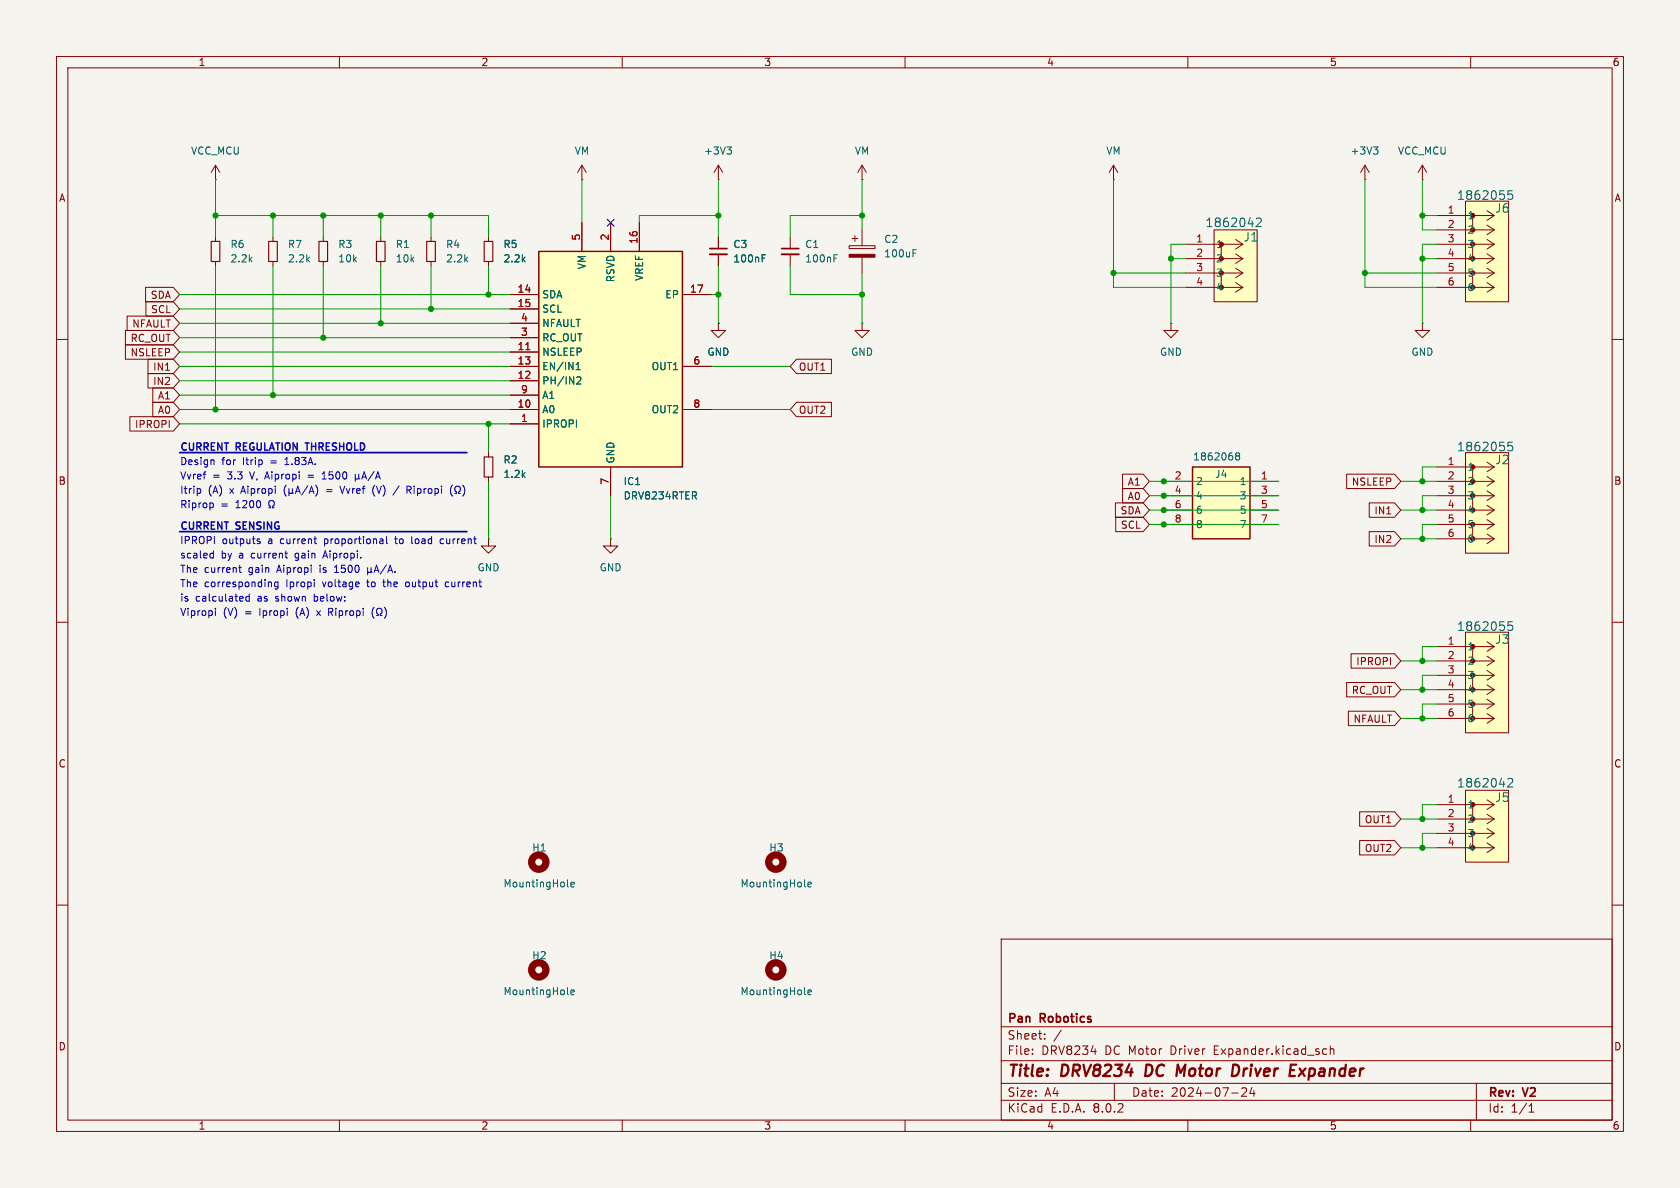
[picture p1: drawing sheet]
<svg xmlns="http://www.w3.org/2000/svg" width="297mm" height="210mm" viewBox="0 0 297 210" stroke-linecap="round" stroke-linejoin="round" font-family="sans-serif">
<path d="M0 0h297v210h-297z" fill="#f5f4ef" stroke="#f5f4ef" stroke-width=".18"/>
<g fill="none" stroke="#840000" stroke-width=".18">
<path d="M10 10h277v190h-277zM12 12h273v186h-273zM60 10v2M110 10v2M160 10v2M210 10v2M260 10v2M38.1 31.8h.1M38.1 29.2l-.8 1.3M38.1 29.2v2.6M38.1 29.2l.8 1.3M102.9 31.8h.1"/>
<path d="M102.9 29.2l-.8 1.3M102.9 29.2v2.6M102.9 29.2l.7 1.3M152.4 31.8h.1M152.4 29.2l-.8 1.3M152.4 29.2v2.6M152.4 29.2l.8 1.3M10 60h2M86.4 41.9v.8M86.4 46.2v.8M285 60h2M107.9 95.3v1.2h1.3l-1.3 1.3-1.2-1.3h1.2"/>
<path d="M107.9 95.3h.1M10 110h2M285 110h2M10 160h2M285 160h2M177 166h108v32h-108zM60 198v2M110 198v2M160 198v2M177 194.5h108M177 191.5h108M177 187.5h108"/>
<path d="M177 181.5h108M182.5 186.3v.1M182.5 185.5v.1M184.7 183.6v.1M184.7 182.8v.1M187.6 182.1l-1.3 2M192.9 185.9h.9M197 191.5v3M210 198v2M217.7 193.2h1.2M219.5 192.4l.6-.1 .2 .1 .1 .3-.9 1.1h.9M221.3 192.2l-.3 1.1h.9"/>
<path d="M221.7 192.8v1M234.4 185.4l.1 .1M234.5 186.3l-.1 .1M235.2 184.9v1.5M235.2 185.5l.2-.1 .3 .1 .1 .9M260 198v2M261 191.5v6.5M270.3 196.6h.9M270.3 195.5l.4-.4v1.5"/>
</g>
<path d="M202.7 188.2l-.3 2h.5M208.2 188.2l.5 1.4 .9-1.4M218.5 188.2a1.11 1.11 0 0 1 .1 1.9M229.8 188.9l.8 1.3M230.8 188.9l-1.2 1.3" fill="none" stroke="#840000" stroke-width=".4"/>
<path d="M85.6 42.7h1.5v3.5h-1.5z" fill="none" stroke="#840000" stroke-width=".2"/>
<g fill="none" stroke="#840000" stroke-width="1.3">
<circle cx="95.2" cy="152.4" r="1.27"/>
<circle cx="137.2" cy="152.4" r="1.27"/>
<circle cx="95.2" cy="171.4" r="1.27"/>
<circle cx="137.2" cy="171.4" r="1.27"/>
</g>
<path d="M100.3 156.6l.2 .2M100.9 156.4l.6-.2v-.2l-.4-.1-.2 .2 .1 .6h.5M142.2 156.6l.2 .2M142.8 156.4l.6-.2v-.2l-.4-.1-.2 .2 .1 .6h.5M100.3 175.7l.2 .1M100.9 175.4l.6-.1v-.2l-.4-.1-.2 .2 .1 .6h.5M142.2 175.7l.2 .1M142.8 175.4l.6-.1v-.2l-.4-.1-.2 .2 .1 .6h.5" fill="none" stroke="#006464" stroke-width=".18"/>
<path d="M259.1 35.6h7.6v17.7h-7.6z" fill="#ffffc2"/>
<g fill="none" stroke="#840000" stroke-width=".18">
<path d="M127 31.8h.1M127 29.2l-.8 1.3M127 29.2v2.6M127 29.2l.8 1.3M254 38.1h10.2M259.1 35.6h7.6v17.7h-7.6zM260.3 38.1v2.5M262.9 39.8l1.3 .8M262.9 37.3l1.3 .8M264.2 38.1l-1.3 .8M254 50.8h10.2M254 48.3h10.2"/>
<path d="M254 45.7h10.2M254 43.2h10.2M254 40.6h10.2M260.3 43.2v2.5M260.3 48.3v2.5M262.9 50l1.3 .8M262.9 47.4l1.3 .9M262.9 44.9l1.3 .8M262.9 42.3l1.3 .9M264.2 50.8l-1.3 .8M264.2 48.3l-1.3 .8M264.2 45.7l-1.3 .9"/>
<path d="M264.2 43.2l-1.3 .8M264.2 40.6l-1.3 .9"/>
</g>
<circle cx="260.4" cy="38.1" r=".38" fill="#840000" stroke="#840000" stroke-width=".18"/>
<path d="M128.5 26h.8l-.4 .5M129.1 26.5l.2 .2v.3l-.2 .2M267.4 33.7h-.8v.7l.2-.1 .5 .1 .1 .2v.5l-.3 .1-.5-.1" fill="none" stroke="#006464" stroke-width=".18"/>
<path d="M259.1 139.7h7.6v12.7h-7.6z" fill="#ffffc2"/>
<g fill="none" stroke="#840000" stroke-width=".18">
<path d="M38.1 41.9v.8M38.1 46.2v.8M259.1 139.7h7.6v12.7h-7.6zM254 149.9h10.2M254 147.3h10.2M254 144.8h10.2M254 142.2h10.2M260.3 142.2v2.6M260.3 147.3v2.6M262.9 149l1.3 .9M262.9 146.5l1.3 .8M262.9 143.9l1.3 .9"/>
<path d="M262.9 141.4l1.3 .8M264.2 149.9l-1.3 .8M264.2 147.3l-1.3 .9M264.2 144.8l-1.3 .8M264.2 142.2l-1.3 .9"/>
</g>
<circle cx="260.4" cy="142.2" r=".38" fill="#840000" stroke="#840000" stroke-width=".18"/>
<path d="M266.6 137.7l.5-.1 .3 .1v.3l-.9 1.1h.9" fill="none" stroke="#006464" stroke-width=".18"/>
<path d="M37.3 42.7h1.6v3.5h-1.6z" fill="none" stroke="#840000" stroke-width=".2"/>
<path d="M259.1 80h7.6v17.8h-7.6z" fill="#ffffc2"/>
<g fill="none" stroke="#840000" stroke-width=".18">
<path d="M127 57.2v1.2h1.3l-1.3 1.3-1.3-1.3h1.3M127 57.2h.1M254 95.3h10.2M254 92.7h10.2M254 90.2h10.2M254 87.6h10.2M254 85.1h10.2M254 82.6h10.2M259.1 80h7.6v17.8h-7.6zM260.3 82.6v2.5M260.3 87.6v2.6M260.3 92.7v2.6"/>
<path d="M262.9 94.4l1.3 .9M262.9 91.9l1.3 .8M262.9 89.3l1.3 .9M262.9 86.8l1.3 .8M262.9 84.2l1.3 .9M262.9 81.7l1.3 .9M264.2 95.3l-1.3 .8M264.2 92.7l-1.3 .9M264.2 90.2l-1.3 .8M264.2 87.6l-1.3 .9M264.2 85.1l-1.3 .8M264.2 82.6l-1.3 .8"/>
</g>
<circle cx="260.4" cy="82.6" r=".38" fill="#840000" stroke="#840000" stroke-width=".18"/>
<path d="M267.4 78.2h-.8v.7l.2-.2 .5 .1 .1 .2v.5l-.3 .2-.5-.2" fill="none" stroke="#006464" stroke-width=".18"/>
<path d="M95.2 44.5h25.4v38.1h-25.4z" fill="#ffffc2"/>
<path d="M95.2 44.5h25.4v38.1h-25.4z" fill="none" stroke="#840000" stroke-width=".25"/>
<g fill="none" stroke="#840000" stroke-width=".18">
<path d="M102.9 39.4v5.1M107.9 39.4v5.1M113 39.4v5.1M90.2 52.1h5M90.2 54.6h5M90.2 59.7h5M90.2 57.2h5M120.6 52.1h5.1M90.2 74.9h5M90.2 72.4h5M90.2 62.2h5M90.2 67.3h5"/>
<path d="M90.2 64.8h5M90.2 69.9h5M120.6 72.4h5.1M120.6 64.8h5.1M107.9 82.6v5"/>
</g>
<path d="M93 61.8h.7" fill="none" stroke="#a90000" stroke-width=".18"/>
<path d="M101.8 65.3h.8M101.8 64.4l.4-.3v1.2M102 66.7l.5-.1 .2 .4-.8 .9h.8" fill="none" stroke="#006464" stroke-width=".18"/>
<path d="M259.1 111.8h7.6v17.7h-7.6z" fill="#ffffc2"/>
<g fill="none" stroke="#840000" stroke-width=".18">
<path d="M127 41.9v2M127 45v2M254 119.4h10.2M254 116.8h10.2M254 114.3h10.2M259.1 111.8h7.6v17.7h-7.6zM260.3 114.3v2.5M260.3 119.4v2.5M262.9 118.5l1.3 .9M262.9 116l1.3 .8M262.9 113.5l1.3 .8M264.2 119.4l-1.3 .8"/>
<path d="M264.2 116.8l-1.3 .9M264.2 114.3l-1.3 .8M254 127h10.2M254 124.5h10.2M254 121.9h10.2M260.3 124.5v2.5M262.9 126.2l1.3 .8M262.9 123.6l1.3 .9M262.9 121.1l1.3 .8M264.2 127l-1.3 .8M264.2 124.5l-1.3 .8M264.2 121.9l-1.3 .9"/>
</g>
<circle cx="260.4" cy="114.3" r=".38" fill="#840000" stroke="#840000" stroke-width=".18"/>
<path d="M134.7 45.6h.5M134.7 45h.6M267.4 109.9h-.8v.7l.2-.1 .5 .1 .1 .2v.5l-.3 .1-.5-.1" fill="none" stroke="#006464" stroke-width=".18"/>
<path d="M125.5 45h3" fill="none" stroke="#840000" stroke-width=".33"/>
<path d="M125.5 43.9h3" fill="none" stroke="#840000" stroke-width=".3"/>
<path d="M214.6 40.6h7.6v12.7h-7.6z" fill="#ffffc2"/>
<g fill="none" stroke="#840000" stroke-width=".18">
<path d="M196.8 31.8h.1M196.8 29.2l-.7 1.3M196.8 29.2v2.6M196.8 29.2l.8 1.3M209.5 50.8h10.2M209.5 48.3h10.2M209.5 45.7h10.2M209.5 43.2h10.2M214.6 40.6h7.6v12.7h-7.6zM215.9 43.2v2.5M215.9 48.3v2.5M218.4 50l1.3 .8"/>
<path d="M218.4 47.4l1.3 .9M218.4 44.9l1.3 .8M218.4 42.3l1.3 .9M219.7 50.8l-1.3 .8M219.7 48.3l-1.3 .8M219.7 45.7l-1.3 .9M219.7 43.2l-1.3 .8M251.5 57.2v1.2h1.2l-1.2 1.3-1.3-1.3h1.3M251.5 57.2h.1"/>
</g>
<circle cx="215.9" cy="43.2" r=".38" fill="#840000" stroke="#840000" stroke-width=".18"/>
<path d="M222.1 38.7l.6-.2 .2 .2 .1 .3-1 1.1h1" fill="none" stroke="#006464" stroke-width=".18"/>
<path d="M210.8 82.6h10.2v12.7h-10.2z" fill="#ffffc2"/>
<path d="M210.8 82.6h10.2v12.7h-10.2z" fill="none" stroke="#840000" stroke-width=".25"/>
<g fill="none" stroke="#840000" stroke-width=".18">
<path d="M102.9 39.4v5.1M107.9 39.4v5.1M113 39.4v5.1M241.3 31.8h.1M241.3 29.2l-.8 1.3M241.3 29.2v2.6M241.3 29.2l.8 1.3M251.5 31.8h.1M251.5 29.2l-.8 1.3M251.5 29.2v2.6M251.5 29.2l.7 1.3M22.2 58.4h8.4l1.1 1.3-1.1 1.3h-8.4z"/>
<path d="M22.5 55.9h8.1l1.1 1.3-1.1 1.2h-8.1zM25.7 50.8h4.9l1.1 1.3-1.1 1.2h-4.9zM25.8 53.3h4.8l1.1 1.3-1.1 1.3h-4.8zM48.3 41.9v.8M48.3 46.2v.8M57.1 41.9v.8M57.1 46.2v.8M67.3 41.9v.8M67.3 46.2v.8M76.2 41.9v.8M76.2 46.2v.8M86.4 41.9v.8"/>
<path d="M86.4 46.2v.8M90.2 52.1h5M90.2 54.6h5M90.2 59.7h5M90.2 57.2h5M120.6 52.1h5.1M127 57.2h.1M127 41.9v2M127 45v2M139.7 41.9v2M139.7 45v2M150.1 43.4h4.6v.5h-4.6z"/>
<path d="M150.6 42.2h1M151.1 41.7v1M152.4 57.2v1.2h1.3l-1.3 1.3-1.3-1.3h1.3M152.4 57.2h.1M152.4 40.6v2.8M152.4 45.5v2.8M207 57.2v1.2h1.3l-1.3 1.3-1.3-1.3h1.3M207 57.2h.1M22.2 61h8.4l1.1 1.2-1.1 1.3h-8.4zM23 73.7h7.6l1.1 1.2-1.1 1.3h-7.6zM26.2 63.5h4.4l1.1 1.3-1.1 1.2h-4.4zM26.2 66h4.4l1.1 1.3-1.1 1.3h-4.4z"/>
<path d="M27 68.6h3.6l1.1 1.3-1.1 1.2h-3.6zM27 71.1h3.6l1.1 1.3-1.1 1.3h-3.6zM90.2 74.9h5M90.2 72.4h5M90.2 62.2h5M90.2 67.3h5M90.2 64.8h5M90.2 69.9h5M120.6 72.4h5.1M120.6 64.8h5.1M140.8 63.5h6.2v2.5h-6.2l-1.1-1.2zM140.8 71.1h6.2v2.6h-6.2l-1.1-1.3z"/>
<path d="M86.4 95.3v1.2h1.2l-1.2 1.3-1.3-1.3h1.3M86.4 95.3h.1M86.4 80v.8M86.4 84.3v.8M107.9 82.6v5M197.2 88.9h4.9l1.1 1.3-1.1 1.2h-4.9zM197.2 91.4h4.9l1.1 1.3-1.1 1.3h-4.9zM198.5 86.4h3.6l1.1 1.2-1.1 1.3h-3.6zM198.5 83.8h3.6l1.1 1.3-1.1 1.3h-3.6zM205.7 85.1h5.1M205.7 87.6h5.1M205.7 90.2h5.1"/>
<path d="M205.7 92.7h5.1M221 85.1h5.1M221 87.6h5.1M221 90.2h5.1M221 92.7h5.1M238.1 83.8h8.4l1.1 1.3-1.1 1.3h-8.4zM242.1 94h4.4l1.1 1.3-1.1 1.2h-4.4zM242.1 88.9h4.4l1.1 1.3-1.1 1.2h-4.4zM238.9 115.6h7.6l1.1 1.2-1.1 1.3h-7.6zM238.1 120.6h8.4l1.1 1.3-1.1 1.3h-8.4zM238.4 125.7h8.1l1.1 1.3-1.1 1.3h-8.1zM240.4 148.6h6.1l1.1 1.3-1.1 1.2h-6.1z"/>
<path d="M240.4 143.5h6.1l1.1 1.3-1.1 1.3h-6.1z"/>
</g>
<g fill="none" stroke="#006464" stroke-width=".18">
<path d="M242.8 26h.8l-.4 .5M243.4 26.5l.2 .2v.3l-.2 .2M134.7 45.6h.5M134.7 45h.6M147.4 45.6h.5M147.4 45h.6M161.4 44.7h.4M161.4 44.1h.6M101.8 65.3h.8M101.8 64.4l.4-.3v1.2M102 66.7l.5-.1 .2 .4-.8 .9h.8M218.7 80.6l-.3-.3 .3-.3h.2l.3 .3-.3 .3"/>
<path d="M218.7 80.6l-.3 .2 .1 .4 .2 .1h.3l.2-.2-.1-.4-.2-.1M218.7 80.6h.2"/>
</g>
<path d="M138.2 45h3" fill="none" stroke="#840000" stroke-width=".33"/>
<path d="M138.2 43.9h3" fill="none" stroke="#840000" stroke-width=".3"/>
<path d="M47.5 42.7h1.5v3.5h-1.5zM56.4 42.7h1.5v3.5h-1.5zM66.5 42.7h1.6v3.5h-1.6zM75.4 42.7h1.6v3.5h-1.6zM85.6 80.8h1.5v3.5h-1.5z" fill="none" stroke="#840000" stroke-width=".2"/>
<path d="M150.1 45h4.6v.5h-4.6z" fill="#840000" stroke="#840000" stroke-width=".18"/>
<g fill="none" stroke="#0000c2" stroke-width=".18">
<path d="M35.2 86.4l.3 .2v.4l-.3 .2M37.4 97.8l.3 .1M37.5 88.9l.2 .3v.3l-.2 .3M37.7 81.3l.1 .2v.6M37.7 97.4v1.2M37.7 98.6h-.3M42.4 99.9v1.1l.3 .2M45.5 95.6l.5 .3-.1 .1-.3 .1M45.5 95.3h.4M50.4 97.8h.4M50.4 82.1h.7M50.5 81.2h-.1"/>
<path d="M50.6 85.8a1.46 1.46 0 0 0 0 1.9M50.7 98.6h.1M51.1 86.4v1.2M51.1 87l.2 .2h.2l.2-.2M51.7 87l.2 .2M51.7 86.4v.6M52.2 87.2l.5-1.3 .4 1.3M52.4 86.9h.6M54.4 85.9l-1.1 1.6M54.5 84h.9M54.5 84.4h.9M54.6 87.2l.5-1.3 .4 1.3"/>
<path d="M54.8 86.9h.6M55.5 95.3h.5M55.8 85.8a1.46 1.46 0 0 1 0 1.9M55.9 96.1h.1M56.9 84.7h.8M56.9 83.8l.4-.4v1.3M57.2 98.3h.6M57.5 97.4l-.4 1.2M57.7 86.6h1M57.7 86.9h1M60.1 85.9l.4 1.3 .4-1.3M61.2 86.4l.3 .8 .3-.8"/>
<path d="M62.3 86.4v.8M62.7 86.4l-.4 .2M62.8 84.5l.2 .2h.2l.2-.2M62.8 83.8v1.3M63.1 86.8l.6-.1-.1-.3h-.4l-.1 .2v.6h.5M63.4 84.5l.2 .2M63.4 83.8v.7M64 84.7l.4-1.3 .4 1.3M64 86.4h.5M64.1 84.3h.6M64.5 85.9l-.3 .2v1.1M66.1 83.3l-1 1.7"/>
<path d="M66.3 85.8a1.46 1.46 0 0 0 0 1.9M66.4 84.7l.4-1.3 .4 1.3M66.5 84.3h.6M67.5 95.3l.2 .1v.7M67.7 96l-.1 .1M67.7 95.6h-.1M68.3 94.8v1.1l.2 .2M68.3 99.9l-1.1 1.6M69.8 95.3h.5M69.9 94.8l.1 1.2M70.6 85.9l-1.1 1.6M71.9 85.9h.5l.3 .3-.1 .4h-.7"/>
<path d="M72.2 86.6l.5 .6M72.8 94.8v1.1l.2 .2M78.4 95.3h-.3l-.3 .2 .1 .5h.5M80 85.8a1.46 1.46 0 0 0 0 1.9M80.4 87.2h.3v-.2a.54 .54 0 0 1-.3-.8 .54 .54 0 0 1 .8-.2 .58 .58 0 0 1-.1 1v.2h.3M81.8 85.8a1.46 1.46 0 0 1 0 1.9M38.1 107.5v.2M38.1 108v.8M42.2 100.3h.5M44.1 105.5l-.4-.1-.2 .3 .1 .5h.5M44.1 105v1.3M47.8 102.9l.2 .2v.6"/>
<path d="M49.1 102.9v1l-.2 .2h-.3M49.1 102.9h-.3l-.3 .2 .2 .6h.4M56 108l.6 .8M56.6 108l-.6 .8M58.1 107.5h.5M58.1 108.2h.5M58.4 108.2l.4 .6M59.1 101.2h.8M59.4 100.1l-.3 .2M65 101l.2 .2h.2l.2-.2M65 100.3v1.3M65.6 101l.2 .2"/>
<path d="M65.6 100.3v.7M66.1 101.2l.5-1.3 .4 1.3M66.1 107.4a1.46 1.46 0 0 0 0 1.9M66.3 100.8h.6M66.6 108.8h.3v-.2a.54 .54 0 0 1-.3-.8 .54 .54 0 0 1 .7-.2 .58 .58 0 0 1-.1 1v.2h.3M67.7 102.9h.4M67.8 102.5l.1 1.2M68 107.4a1.46 1.46 0 0 1 0 1.9M68.6 101.2l.4-1.3 .4 1.3M68.7 100.8h.6M69.8 101.1v.1M72.1 102.9h-.3l-.1 .2 .1 .5 .3 .1"/>
<path d="M79.3 102.9h-.3l-.3 .2 .1 .6h.5"/>
</g>
<path d="M31.7 94h50.8M31.7 80h50.8" fill="none" stroke="#000084" stroke-width=".3"/>
<g fill="none" stroke="#009600" stroke-width=".18">
<path d="M38.1 38.1h48.3v3.8M38.1 31.8v10.1M48.3 38.1v3.8M57.1 38.1v3.8M67.3 38.1v3.8M76.2 38.1v3.8M102.9 31.8v7.6M127 38.1h-14v1.3M127 31.8v10.1M152.4 38.1h-12.7v3.8M152.4 31.8v8.8M196.8 31.8v19h12.7"/>
<path d="M241.3 31.8v19h12.7M251.5 31.8v8.8h2.5M251.5 38.1h2.5M31.7 52.1h58.5M31.7 57.2h58.5M31.7 59.7h58.5M31.7 54.6h58.5M38.1 47v25.4M48.3 47v22.9M57.1 47v12.7M67.3 47v10.2M76.2 47v7.6"/>
<path d="M86.4 47v5.1M125.7 52.1h1.3M127 47v10.2M139.7 47v5.1h12.7M152.4 48.3v8.9M196.8 48.3h12.7M207 45.7h2.5M209.5 43.2h-2.5v14M241.3 48.3h12.7M251.5 45.7h2.5M254 43.2h-2.5v14M31.7 64.8h58.5"/>
<path d="M31.7 67.3h58.5M31.7 74.9h58.5M31.7 69.9h58.5M31.7 62.2h58.5M31.7 72.4h58.5M86.4 74.9v5.1M125.7 64.8h14M125.7 72.4h14M86.4 85.1v10.2M107.9 87.6v7.7M203.2 90.2h22.9M203.2 92.7h22.9"/>
<path d="M203.2 85.1h22.9M203.2 87.6h22.9M247.6 95.3h6.4M247.6 90.2h6.4M247.6 85.1h6.4M254 82.6h-2.5v2.5M254 87.6h-2.5v2.6M254 92.7h-2.5v2.6M247.6 116.8h6.4M254 119.4h-2.5v2.5M254 114.3h-2.5v2.5M247.6 121.9h6.4"/>
<path d="M247.6 127h6.4M254 124.5h-2.5v2.5M247.6 144.8h6.4M247.6 149.9h6.4M254 142.2h-2.5v2.6M254 147.3h-2.5v2.6"/>
</g>
<path d="M107.3 38.8l1.3 1.2M108.6 38.8l-1.3 1.2" fill="none" stroke="#000084" stroke-width=".18"/>
<path d="M93 61.8h.7" fill="none" stroke="#a90000" stroke-width=".18"/>
<g fill="#009600" stroke="#009600" stroke-width=".18">
<circle cx="127" cy="38.1" r=".46"/>
<circle cx="127" cy="52.1" r=".46"/>
<circle cx="152.4" cy="38.1" r=".46"/>
<circle cx="152.4" cy="52.1" r=".46"/>
<circle cx="38.1" cy="72.4" r=".46"/>
<circle cx="38.1" cy="38.1" r=".46"/>
<circle cx="251.5" cy="116.8" r=".46"/>
<circle cx="251.5" cy="127" r=".46"/>
<circle cx="251.5" cy="121.9" r=".46"/>
<circle cx="251.5" cy="149.9" r=".46"/>
<circle cx="251.5" cy="144.8" r=".46"/>
<circle cx="251.5" cy="45.7" r=".46"/>
<circle cx="251.5" cy="38.1" r=".46"/>
<circle cx="196.8" cy="48.3" r=".46"/>
<circle cx="207" cy="45.7" r=".46"/>
<circle cx="241.3" cy="48.3" r=".46"/>
<circle cx="251.5" cy="90.2" r=".46"/>
<circle cx="251.5" cy="95.3" r=".46"/>
<circle cx="251.5" cy="85.1" r=".46"/>
<circle cx="205.7" cy="92.7" r=".46"/>
<circle cx="205.7" cy="90.2" r=".46"/>
<circle cx="205.7" cy="87.6" r=".46"/>
<circle cx="205.7" cy="85.1" r=".46"/>
<circle cx="48.3" cy="69.9" r=".46"/>
<circle cx="86.4" cy="74.9" r=".46"/>
<circle cx="57.1" cy="38.1" r=".46"/>
<circle cx="48.3" cy="38.1" r=".46"/>
<circle cx="57.1" cy="59.7" r=".46"/>
<circle cx="67.3" cy="38.1" r=".46"/>
<circle cx="76.2" cy="38.1" r=".46"/>
<circle cx="76.2" cy="54.6" r=".46"/>
<circle cx="67.3" cy="57.2" r=".46"/>
<circle cx="86.4" cy="52.1" r=".46"/>
</g>
<g font-size="2.8" fill="#840000">
<text x="178" y="190.9">Title:</text>
<text x="187.7" y="190.9">DRV8234</text>
<text x="203.3" y="190.9">DC</text>
<text x="209.6" y="190.9">Motor</text>
<text x="220.3" y="190.9">Driver</text>
<text x="231.2" y="190.9">Expander</text>
</g>
<g font-size="2.1" fill="#006464">
<text x="257.5" y="35.5">1862055</text>
<text x="213" y="40.4">1862042</text>
<text x="264.2" y="37.8">J6</text>
<text x="219.8" y="42.9">J1</text>
<text x="257.5" y="80">1862055</text>
<text x="264.2" y="82.3">J2</text>
<text x="257.5" y="111.7">1862055</text>
<text x="264.2" y="114">J3</text>
<text x="257.5" y="139.4">1862042</text>
<text x="264.2" y="142">J5</text>
</g>
<g font-size="2.1" fill="#840000">
<text x="178" y="184">Sheet:</text>
<text x="178" y="181.2">Pan</text>
<text x="184" y="181.2">Robotics</text>
<text x="178" y="186.7">File:</text>
<text x="184.1" y="186.7">DRV8234</text>
<text x="195.4" y="186.7">DC Motor</text>
<text x="207.2" y="186.7">Driver</text>
<text x="215" y="186.7">Expander.kicad_sch</text>
<text x="178" y="196.9">KiCad</text>
<text x="178" y="194.1">Size:</text>
<text x="184.7" y="194.1">A4</text>
<text x="185.7" y="196.9">E.D.A.</text>
<text x="193.3" y="196.9">8.0.2</text>
<text x="200" y="194.1">Date:</text>
<text x="207" y="194.1">2024-07-24</text>
<text x="263" y="194.3">Rev:</text>
<text x="263" y="196.9">Id:</text>
<text x="267.1" y="196.9">1/1</text>
<text x="269.4" y="194.3">V2</text>
</g>
<g font-size="1.8" fill="#840000">
<text x="35" y="11.9">1</text>
<text x="85" y="11.9">2</text>
<text x="135" y="11.9">3</text>
<text x="185" y="11.9">4</text>
<text x="235" y="11.9">5</text>
<text x="285" y="11.9">6</text>
<text x="10.3" y="35.9">A</text>
<text x="285.3" y="35.9">A</text>
<text x="26.5" y="53">SDA</text>
<text x="23.3" y="58.1">NFAULT</text>
<text x="26.6" y="55.6">SCL</text>
<text x="23" y="60.6">RC_OUT</text>
<text x="23" y="63.2">NSLEEP</text>
<text x="27" y="65.7">IN1</text>
<text x="141.1" y="65.7">OUT1</text>
<text x="27" y="68.3">IN2</text>
<text x="27.8" y="70.8">A1</text>
<text x="23.8" y="75.9">IPROPI</text>
<text x="27.8" y="73.3">A0</text>
<text x="141.1" y="73.3">OUT2</text>
<text x="10.3" y="85.9">B</text>
<text x="199.3" y="88.6">A0</text>
<text x="199.3" y="86">A1</text>
<text x="238.9" y="86">NSLEEP</text>
<text x="285.3" y="85.9">B</text>
<text x="198" y="91.1">SDA</text>
<text x="198.1" y="93.7">SCL</text>
<text x="242.9" y="91.1">IN1</text>
<text x="242.9" y="96.2">IN2</text>
<text x="239.7" y="117.8">IPROPI</text>
<text x="238.9" y="122.9">RC_OUT</text>
<text x="239.2" y="128">NFAULT</text>
<text x="10.3" y="135.9">C</text>
<text x="285.3" y="135.9">C</text>
<text x="241.2" y="145.7">OUT1</text>
<text x="241.2" y="150.8">OUT2</text>
<text x="10.3" y="185.9">D</text>
<text x="285.3" y="185.9">D</text>
<text x="35" y="199.9">1</text>
<text x="85" y="199.9">2</text>
<text x="135" y="199.9">3</text>
<text x="185" y="199.9">4</text>
<text x="235" y="199.9">5</text>
<text x="285" y="199.9">6</text>
</g>
<g font-size="1.8" fill="#006464">
<text x="33.7" y="27.5">VCC_MCU</text>
<text x="101.5" y="27.5">VM</text>
<text x="124.4" y="27.5">+3V3</text>
<text x="151" y="27.5">VM</text>
<text x="195.5" y="27.5">VM</text>
<text x="238.7" y="27.5">+3V3</text>
<text x="247" y="27.5">VCC_MCU</text>
<text x="259.3" y="39">1</text>
<text x="259.3" y="41.5">2</text>
<text x="40.6" y="44">R6</text>
<text x="40.6" y="46.6">2.2k</text>
<text x="50.8" y="44">R7</text>
<text x="50.8" y="46.6">2.2k</text>
<text x="59.7" y="44">R3</text>
<text x="59.7" y="46.6">10k</text>
<text x="69.9" y="44">R1</text>
<text x="69.9" y="46.6">10k</text>
<text x="78.7" y="44">R4</text>
<text x="78.7" y="46.6">2.2k</text>
<text x="88.9" y="44">R5</text>
<text x="88.9" y="46.6">2.2k</text>
<text x="103.7" y="47.7" transform="rotate(-90 103.7 47.7)">VM</text>
<text x="129.5" y="44">C3</text>
<text x="129.5" y="46.6">100nF</text>
<text x="142.2" y="44">C1</text>
<text x="142.2" y="46.6">100nF</text>
<text x="156.2" y="43.2">C2</text>
<text x="156.2" y="45.7">100uF</text>
<text x="214.9" y="44">1</text>
<text x="214.9" y="46.6">2</text>
<text x="259.3" y="44">3</text>
<text x="259.3" y="46.6">4</text>
<text x="95.8" y="52.9">SDA</text>
<text x="108.8" y="50" transform="rotate(-90 108.8 50)">RSVD</text>
<text x="113.9" y="49.8" transform="rotate(-90 113.9 49.8)">VREF</text>
<text x="117.5" y="52.9">EP</text>
<text x="214.9" y="49.1">3</text>
<text x="214.9" y="51.7">4</text>
<text x="259.3" y="49.1">5</text>
<text x="259.3" y="51.7">6</text>
<text x="95.8" y="55.5">SCL</text>
<text x="95.8" y="58">NFAULT</text>
<text x="95.8" y="63.1">NSLEEP</text>
<text x="95.8" y="65.6">EN/IN1</text>
<text x="95.8" y="60.6">RC_OUT</text>
<text x="115.1" y="65.6">OUT1</text>
<text x="125" y="63.1">GND</text>
<text x="150.4" y="63.1">GND</text>
<text x="205" y="63.1">GND</text>
<text x="249.4" y="63.1">GND</text>
<text x="95.8" y="68.2">PH/IN2</text>
<text x="95.8" y="70.7">A1</text>
<text x="95.8" y="75.8">IPROPI</text>
<text x="95.8" y="73.3">A0</text>
<text x="115.1" y="73.3">OUT2</text>
<text x="88.9" y="82.1">R2</text>
<text x="108.8" y="82" transform="rotate(-90 108.8 82)">GND</text>
<text x="210.8" y="81.6">1862068</text>
<text x="259.3" y="83.4">1</text>
<text x="88.9" y="84.7">1.2k</text>
<text x="110.2" y="86">IC1</text>
<text x="110.2" y="88.5">DRV8234RTER</text>
<text x="211.3" y="86">2</text>
<text x="211.3" y="88.5">4</text>
<text x="214.7" y="84.7">J4</text>
<text x="219.1" y="86">1</text>
<text x="219.1" y="88.5">3</text>
<text x="259.3" y="86">2</text>
<text x="259.3" y="88.5">3</text>
<text x="211.3" y="91">6</text>
<text x="211.3" y="93.6">8</text>
<text x="219.1" y="91">5</text>
<text x="219.1" y="93.6">7</text>
<text x="259.3" y="91">4</text>
<text x="259.3" y="93.6">5</text>
<text x="84.3" y="101.2">GND</text>
<text x="105.9" y="101.2">GND</text>
<text x="259.3" y="96.1">6</text>
<text x="259.3" y="115.2">1</text>
<text x="259.3" y="117.7">2</text>
<text x="259.3" y="120.2">3</text>
<text x="259.3" y="122.8">4</text>
<text x="259.3" y="125.3">5</text>
<text x="259.3" y="127.9">6</text>
<text x="259.3" y="143.1">1</text>
<text x="259.3" y="145.6">2</text>
<text x="259.3" y="148.2">3</text>
<text x="94" y="150.7">H1</text>
<text x="135.9" y="150.7">H3</text>
<text x="259.3" y="150.7">4</text>
<text x="88.9" y="157.1">MountingHole</text>
<text x="130.8" y="157.1">MountingHole</text>
<text x="94" y="169.8">H2</text>
<text x="135.9" y="169.8">H4</text>
<text x="88.9" y="176.1">MountingHole</text>
<text x="130.8" y="176.1">MountingHole</text>
</g>
<g font-size="1.8" fill="#a90000">
<text x="255.8" y="37.8">1</text>
<text x="255.8" y="40.4">2</text>
<text x="102.6" y="42.6" transform="rotate(-90 102.6 42.6)">5</text>
<text x="107.7" y="42.6" transform="rotate(-90 107.7 42.6)">2</text>
<text x="112.8" y="43.2" transform="rotate(-90 112.8 43.2)">16</text>
<text x="211.4" y="42.9">1</text>
<text x="211.4" y="45.5">2</text>
<text x="255.8" y="42.9">3</text>
<text x="255.8" y="45.5">4</text>
<text x="91.4" y="51.8">14</text>
<text x="121.9" y="51.8">17</text>
<text x="211.4" y="48">3</text>
<text x="211.4" y="50.5">4</text>
<text x="255.8" y="48">5</text>
<text x="255.8" y="50.5">6</text>
<text x="91.4" y="54.4">15</text>
<text x="92" y="59.4">3</text>
<text x="92" y="56.9">4</text>
<text x="91.4" y="62">11</text>
<text x="91.4" y="64.5">13</text>
<text x="122.5" y="64.5">6</text>
<text x="91.4" y="67.1">12</text>
<text x="92" y="69.6">9</text>
<text x="91.4" y="72.1">10</text>
<text x="92" y="74.7">1</text>
<text x="122.5" y="72.1">8</text>
<text x="255.8" y="82.3">1</text>
<text x="107.7" y="85.8" transform="rotate(-90 107.7 85.8)">7</text>
<text x="207.6" y="84.8">2</text>
<text x="207.6" y="87.4">4</text>
<text x="207.6" y="89.9">6</text>
<text x="222.8" y="84.8">1</text>
<text x="222.8" y="87.4">3</text>
<text x="222.8" y="89.9">5</text>
<text x="255.8" y="84.8">2</text>
<text x="255.8" y="87.4">3</text>
<text x="255.8" y="89.9">4</text>
<text x="207.6" y="92.5">8</text>
<text x="222.8" y="92.5">7</text>
<text x="255.8" y="92.5">5</text>
<text x="255.8" y="95">6</text>
<text x="255.8" y="114">1</text>
<text x="255.8" y="116.6">2</text>
<text x="255.8" y="119.1">3</text>
<text x="255.8" y="121.7">4</text>
<text x="255.8" y="124.2">5</text>
<text x="255.8" y="126.7">6</text>
<text x="255.8" y="142">1</text>
<text x="255.8" y="144.5">2</text>
<text x="255.8" y="147.1">3</text>
<text x="255.8" y="149.6">4</text>
</g>
<g font-size="1.8" fill="#0000c2">
<text x="31.7" y="80">CURRENT</text>
<text x="31.7" y="82.3">Design</text>
<text x="39.2" y="82.3">for</text>
<text x="41.8" y="80">REGULATION THRESHOLD</text>
<text x="43" y="82.3">Itrip</text>
<text x="48.1" y="82.3">=</text>
<text x="50.8" y="82.3">1.83A.</text>
<text x="31.7" y="87.4">Itrip</text>
<text x="31.7" y="89.9">Riprop</text>
<text x="31.7" y="84.8">Vvref</text>
<text x="36.8" y="87.4">(A)</text>
<text x="37.6" y="84.8">=</text>
<text x="39" y="89.9">=</text>
<text x="40.3" y="84.8">3.3</text>
<text x="40.7" y="87.4">x</text>
<text x="41.8" y="89.9">1200</text>
<text x="42.9" y="87.4">Aipropi</text>
<text x="44.5" y="84.8">V, Aipropi</text>
<text x="47.8" y="89.9">þÿ!&amp;</text>
<text x="57.8" y="84.8">1500</text>
<text x="66.9" y="87.4">(V)</text>
<text x="70.9" y="87.4">/</text>
<text x="73.4" y="87.4">Ripropi</text>
<text x="31.7" y="94">CURRENT</text>
<text x="41.8" y="94">SENSING</text>
<text x="31.7" y="96.3">IPROPI</text>
<text x="31.7" y="98.8">scaled</text>
<text x="31.7" y="101.4">The</text>
<text x="36.1" y="101.4">current</text>
<text x="39.1" y="98.8">by</text>
<text x="39.3" y="96.3">outputs</text>
<text x="42.4" y="98.8">a</text>
<text x="44.1" y="101.4">gain</text>
<text x="44.7" y="98.8">current</text>
<text x="47.5" y="96.3">a</text>
<text x="49.3" y="101.4">Aipropi</text>
<text x="49.8" y="96.3">current</text>
<text x="52.6" y="98.8">gain</text>
<text x="57" y="101.4">is</text>
<text x="57.8" y="96.3">proportional</text>
<text x="57.9" y="98.8">Aipropi.</text>
<text x="59.8" y="101.4">1500</text>
<text x="70.6" y="96.3">to</text>
<text x="73.6" y="96.3">load</text>
<text x="78.9" y="96.3">current</text>
<text x="31.7" y="103.9">The</text>
<text x="31.7" y="106.4">is</text>
<text x="34.6" y="106.4">calculated</text>
<text x="36.1" y="103.9">corresponding</text>
<text x="45.6" y="106.4">as</text>
<text x="49" y="106.4">shown</text>
<text x="50.7" y="103.9">Ipropi</text>
<text x="56" y="106.4">below:</text>
<text x="57.3" y="103.9">voltage</text>
<text x="65.4" y="103.9">to</text>
<text x="68.4" y="103.9">the</text>
<text x="72.6" y="103.9">output</text>
<text x="79.8" y="103.9">current</text>
<text x="31.7" y="109">Vipropi</text>
<text x="39.5" y="109">(V)</text>
<text x="43.4" y="109">=</text>
<text x="46.1" y="109">Ipropi</text>
<text x="52.8" y="109">(A)</text>
<text x="56.7" y="109">x</text>
<text x="58.9" y="109">Ripropi</text>
</g>
</svg>
